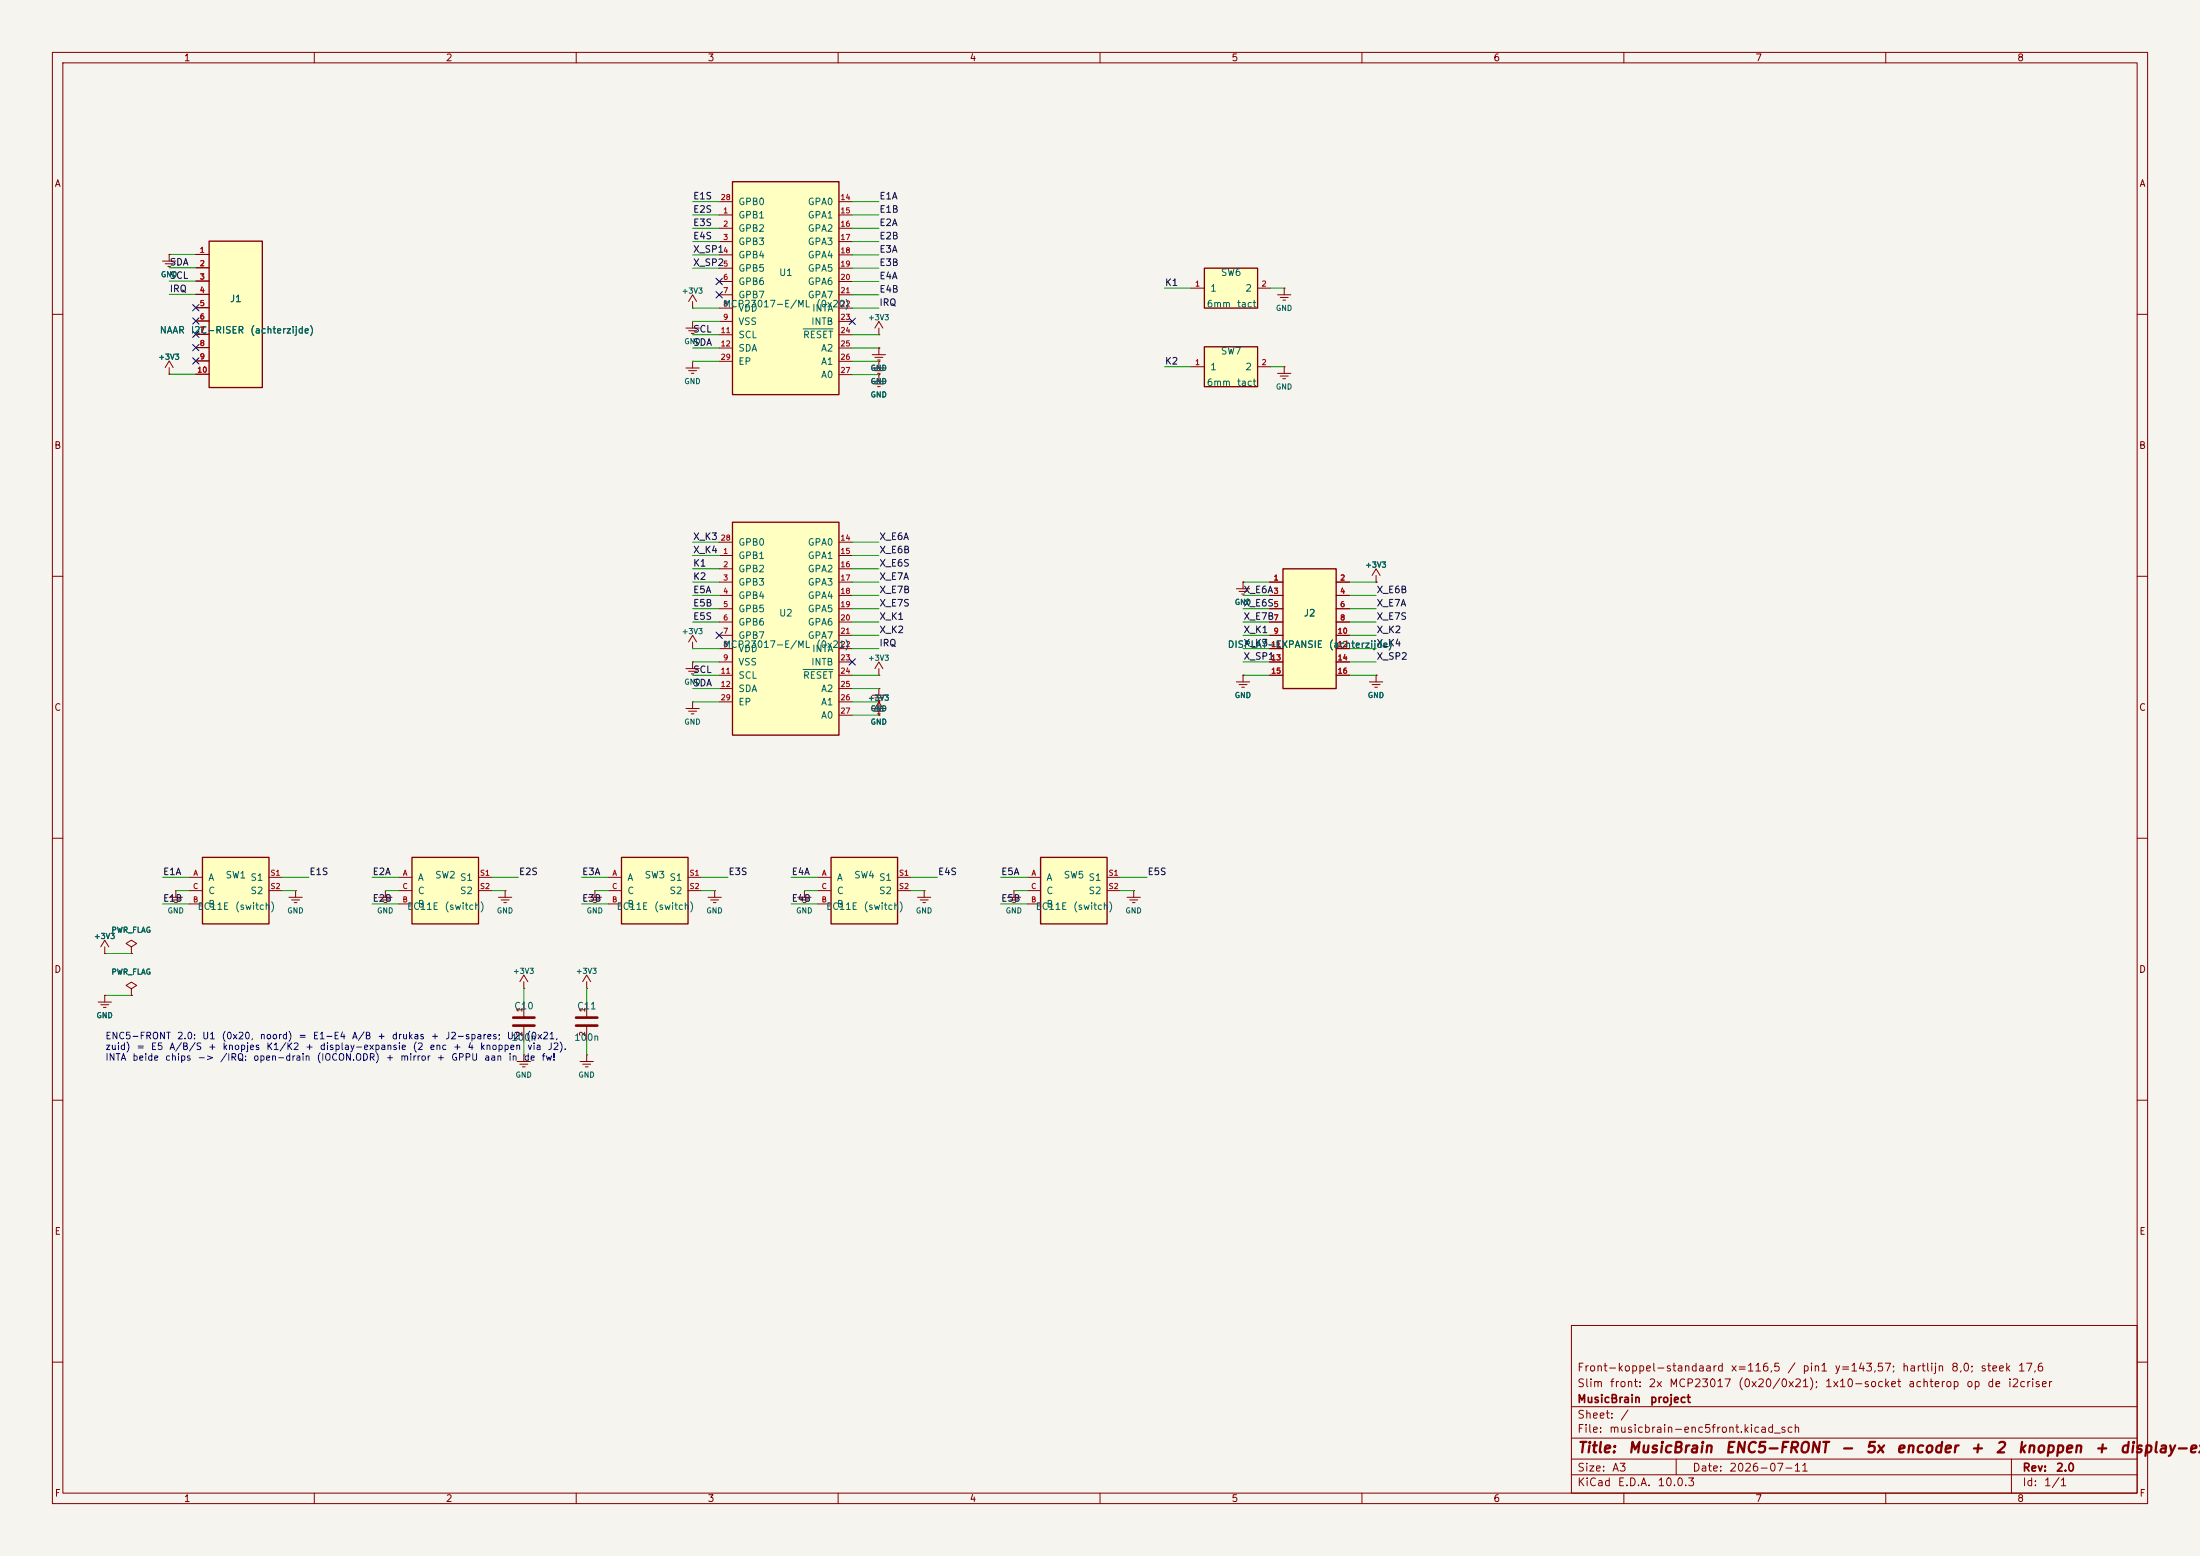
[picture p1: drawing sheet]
<svg xmlns="http://www.w3.org/2000/svg" width="420mm" height="297mm" viewBox="0 0 420 297" stroke-linecap="round" stroke-linejoin="round" font-family="sans-serif">
<path d="M0 0h420v297h-420z" fill="#f5f4ef" stroke="#f5f4ef" stroke-width=".19"/>
<g fill="none" stroke="#840000" stroke-width=".19">
<path d="M10 10h400v277h-400zM12 12h396v273h-396zM60 10v2M110 10v2M160 10v2M210 10v2M260 10v2M310 10v2M360 10v2M10 60h2M408 60h2M10 110h2"/>
<path d="M408 110h2M10 160h2M408 160h2M10 210h2M408 210h2M300 253h108v32h-108zM10 260h2M300 278.5h108M300 274.5h108M300 268.5h108M320 278.5v3M384 278.5v6.5"/>
<path d="M408 260h2M60 285v2M110 285v2M160 285v2M210 285v2M260 285v2M300 281.5h108M310 285v2M360 285v2"/>
</g>
<path d="M229.9 66.2h10.2v7.6h-10.2z" fill="#ffffc2"/>
<path d="M229.9 66.2h10.2v7.6h-10.2z" fill="none" stroke="#840000" stroke-width=".25"/>
<path d="M227.4 70h2.5M240.1 70h2.5M55.2 171.3h2.5M55.7 171.8h1.5M56.2 172.3h.5M56.4 170h.1M56.4 170v1.3M19.2 180.7l.8-1.2 .8 1.2M20 182h.1M20 180.7v1.3" fill="none" stroke="#840000" stroke-width=".19"/>
<path d="M38.6 163.6h12.7v12.7h-12.7z" fill="#ffffc2"/>
<path d="M38.6 163.6h12.7v12.7h-12.7z" fill="none" stroke="#840000" stroke-width=".25"/>
<g fill="none" stroke="#840000" stroke-width=".19">
<path d="M31 49.8h2.6M31.5 50.3h1.6M32 50.9h.6M32.3 48.6h.1M32.3 48.6v1.2M167 62.6l.8-1.2 .7 1.2M167.8 63.9h.1M167.8 62.6v1.3M236 112.4h2.6M236.5 112.9h1.6M237 113.4h.6M237.3 111.1h.1"/>
<path d="M237.3 111.1v1.3M32.3 171.3h2.5M32.8 171.8h1.5M33.3 172.3h.5M33.6 170h.1M33.6 170v1.3M36.1 167.5h2.5M36.1 172.5h2.5M36.1 170h2.5M51.3 167.5h2.6M51.3 170h2.6M192.3 171.3h2.5"/>
<path d="M192.8 171.8h1.5M193.3 172.3h.5M193.6 170h.1M193.6 170v1.3M215.2 171.3h2.5M215.7 171.8h1.5M216.2 172.3h.5M216.4 170h.1M216.4 170v1.3"/>
</g>
<path d="M39.9 46h10.2v28h-10.2z" fill="#ffffc2"/>
<path d="M39.9 46h10.2v28h-10.2z" fill="none" stroke="#840000" stroke-width=".25"/>
<path d="M37.4 48.6h2.5M37.4 51.1h2.5M37.4 53.7h2.5M37.4 56.2h2.5M37.4 58.7h2.5M37.4 61.3h2.5M37.4 63.8h2.5M37.4 66.4h2.5M37.4 68.9h2.5M37.4 71.4h2.5" fill="none" stroke="#840000" stroke-width=".19"/>
<path d="M244.9 108.6h10.2v22.8h-10.2z" fill="#ffffc2"/>
<path d="M244.9 108.6h10.2v22.8h-10.2z" fill="none" stroke="#840000" stroke-width=".25"/>
<g fill="none" stroke="#840000" stroke-width=".19">
<path d="M131.5 57.5l.7-1.2 .8 1.2M132.2 58.8h.1M132.2 57.5v1.3M130.9 62.6h2.6M130.9 70.2h2.6M131.5 63.1h1.5M131.5 70.7h1.5M132 63.6h.5M132 71.3h.5M132.2 61.4h.1M132.2 69h.1M132.2 61.4v1.2"/>
<path d="M132.2 69v1.2M242.4 111.1h2.5M242.4 113.6h2.5M242.4 116.2h2.5M242.4 118.7h2.5M255.1 111.1h2.5M255.1 113.6h2.5M255.1 116.2h2.5M255.1 118.7h2.5M261.9 109.8l.8-1.2 .8 1.2M262.7 111.1h.1M262.7 109.8v1.3"/>
<path d="M131.5 122.5l.7-1.2 .8 1.2M132.2 123.8h.1M132.2 122.5v1.3M242.4 121.3h2.5M242.4 123.8h2.5M242.4 126.3h2.5M242.4 128.9h2.5M255.1 121.3h2.5M255.1 123.8h2.5M255.1 126.3h2.5M255.1 128.9h2.5M112.3 171.3h2.5"/>
<path d="M112.8 171.8h1.5M113.3 172.3h.5M113.6 170h.1M113.6 170v1.3M175.2 171.3h2.5M175.7 171.8h1.5M176.2 172.3h.5M176.4 170h.1M176.4 170v1.3M99.2 187.4l.8-1.3 .8 1.3M100 188.6h.1M100 187.4v1.2"/>
<path d="M100 191.2v3M100 195.8v3"/>
</g>
<path d="M98 194.2h4M98 195.8h4" fill="none" stroke="#840000" stroke-width=".51"/>
<path d="M198.7 163.6h12.7v12.7h-12.7z" fill="#ffffc2"/>
<path d="M198.7 163.6h12.7v12.7h-12.7z" fill="none" stroke="#840000" stroke-width=".25"/>
<path d="M196.1 167.5h2.6M196.1 172.5h2.6M196.1 170h2.6M211.4 167.5h2.5M211.4 170h2.5" fill="none" stroke="#840000" stroke-width=".19"/>
<path d="M229.9 51.2h10.2v7.6h-10.2z" fill="#ffffc2"/>
<path d="M229.9 51.2h10.2v7.6h-10.2z" fill="none" stroke="#840000" stroke-width=".25"/>
<g fill="none" stroke="#840000" stroke-width=".19">
<path d="M227.4 55h2.5M240.1 55h2.5M243.9 56.3h2.5M244.4 56.8h1.5M244.9 57.3h.5M245.2 55h.1M245.2 55v1.3M31.5 70.2l.8-1.3 .8 1.3M32.3 71.4h.1M32.3 70.2v1.2M243.9 71.3h2.5M244.4 71.8h1.5"/>
<path d="M244.9 72.3h.5M245.2 70h.1M245.2 70v1.3M130.9 127.6h2.6M131.5 128.1h1.5M132 128.6h.5M132.2 126.3h.1M132.2 126.3v1.3M261.4 130.2h2.6M261.9 130.7h1.6M262.4 131.2h.6M262.7 128.9h.1"/>
<path d="M262.7 128.9v1.3M72.3 171.3h2.5M72.8 171.8h1.5M73.3 172.3h.5M73.6 170h.1M73.6 170v1.3M95.2 171.3h2.5M95.7 171.8h1.5M96.2 172.3h.5M96.4 170h.1M96.4 170v1.3M152.3 171.3h2.5"/>
<path d="M152.8 171.8h1.5M153.3 172.3h.5M153.6 170h.1M153.6 170v1.3M25.1 188.7l1-.6-1-.6-1 .6 1 .6v1.3M25.1 190h.1"/>
</g>
<path d="M78.7 163.6h12.7v12.7h-12.7z" fill="#ffffc2"/>
<path d="M78.7 163.6h12.7v12.7h-12.7z" fill="none" stroke="#840000" stroke-width=".25"/>
<g fill="none" stroke="#840000" stroke-width=".19">
<path d="M166.5 67.7h2.5M166.5 70.2h2.5M167 68.2h1.5M167 70.7h1.5M167.5 68.7h.5M167.5 71.3h.5M167.8 66.4h.1M167.8 69h.1M167.8 66.4v1.3M167.8 69v1.2M76.1 167.5h2.5M76.1 172.5h2.5"/>
<path d="M76.1 170h2.5M91.3 167.5h2.6M91.3 170h2.6"/>
</g>
<path d="M158.6 163.6h12.7v12.7h-12.7z" fill="#ffffc2"/>
<path d="M158.6 163.6h12.7v12.7h-12.7z" fill="none" stroke="#840000" stroke-width=".25"/>
<g fill="none" stroke="#840000" stroke-width=".19">
<path d="M166.5 72.8h2.5M167 73.3h1.5M167.5 73.8h.5M167.8 71.5h.1M167.8 71.5v1.3M130.9 135.2h2.6M131.5 135.7h1.5M132 136.3h.5M132.2 134h.1M132.2 134v1.2M156.1 167.5h2.5M156.1 172.5h2.5"/>
<path d="M156.1 170h2.5M171.4 167.5h2.5M171.4 170h2.5M111.2 187.4l.8-1.3 .8 1.3M112 188.6h.1M112 187.4v1.2M110.7 202.6h2.6M111.2 203.1h1.6M111.7 203.6h.6M112 201.3h.1M112 201.3v1.3"/>
</g>
<path d="M139.8 34.7h20.4v40.6h-20.4z" fill="#ffffc2"/>
<path d="M139.8 34.7h20.4v40.6h-20.4z" fill="none" stroke="#840000" stroke-width=".25"/>
<g fill="none" stroke="#840000" stroke-width=".19">
<path d="M137.3 38.5h2.5M160.2 38.5h2.5M137.3 41h2.5M137.3 43.6h2.5M137.3 46.1h2.5M137.3 48.7h2.5M137.3 51.2h2.5M137.3 53.7h2.5M137.3 56.3h2.5M137.3 58.8h2.5M160.2 41h2.5M160.2 43.6h2.5"/>
<path d="M160.2 46.1h2.5M160.2 48.7h2.5M160.2 51.2h2.5M160.2 53.7h2.5M160.2 56.3h2.5M160.2 58.8h2.5M137.3 61.4h2.5M137.3 63.9h2.5M137.3 66.4h2.5M137.3 69h2.5M160.2 61.4h2.5M160.2 63.9h2.5"/>
<path d="M160.2 66.4h2.5M160.2 69h2.5M160.2 71.5h2.5M166.5 135.2h2.5M167 135.7h1.5M167.5 136.3h.5M167.8 134h.1M167.8 134v1.2M112 191.2v3M112 195.8v3"/>
</g>
<path d="M153.3 62.8h5.7" fill="none" stroke="#006464" stroke-width=".19"/>
<path d="M110 194.2h4M110 195.8h4" fill="none" stroke="#840000" stroke-width=".51"/>
<path d="M139.8 99.7h20.4v40.6h-20.4z" fill="#ffffc2"/>
<path d="M139.8 99.7h20.4v40.6h-20.4z" fill="none" stroke="#840000" stroke-width=".25"/>
<g fill="none" stroke="#840000" stroke-width=".19">
<path d="M137.3 106h2.5M137.3 108.6h2.5M137.3 111.1h2.5M137.3 113.6h2.5M137.3 116.2h2.5M137.3 118.7h2.5M137.3 103.5h2.5M160.2 106h2.5M160.2 108.6h2.5M160.2 111.1h2.5M160.2 113.6h2.5M160.2 116.2h2.5"/>
<path d="M160.2 118.7h2.5M160.2 103.5h2.5M137.3 121.3h2.5M137.3 123.8h2.5M137.3 126.3h2.5M137.3 128.9h2.5M137.3 131.4h2.5M137.3 134h2.5M160.2 121.3h2.5M160.2 123.8h2.5M160.2 126.3h2.5M160.2 128.9h2.5"/>
<path d="M160.2 131.4h2.5M160.2 134h2.5M160.2 136.5h2.5M166.5 132.7h2.5M167 135.2l.8-1.2 .7 1.2M167 127.6l.8-1.3 .7 1.3M167 133.2h1.5M167.5 133.7h.5M167.8 136.5h.1M167.8 128.9h.1M167.8 131.4h.1M167.8 127.6v1.3"/>
<path d="M167.8 131.4v1.3M167.8 135.2v1.3"/>
</g>
<path d="M153.3 127.8h5.7" fill="none" stroke="#006464" stroke-width=".19"/>
<path d="M118.7 163.6h12.7v12.7h-12.7z" fill="#ffffc2"/>
<path d="M118.7 163.6h12.7v12.7h-12.7z" fill="none" stroke="#840000" stroke-width=".25"/>
<g fill="none" stroke="#840000" stroke-width=".19">
<path d="M32.3 48.6h.1M37.4 48.6h2.5M37.4 51.1h2.5M37.4 53.7h2.5M37.4 56.2h2.5M37.4 58.7h2.5M32.3 71.4h.1M37.4 61.3h2.5M37.4 63.8h2.5M37.4 66.4h2.5M37.4 68.9h2.5M37.4 71.4h2.5"/>
<path d="M167.8 66.4h.1M167.8 69h.1M167.8 71.5h.1M237.3 111.1h.1M242.4 111.1h2.5M242.4 113.6h2.5M242.4 116.2h2.5M242.4 118.7h2.5M255.1 111.1h2.5M255.1 113.6h2.5M255.1 116.2h2.5M255.1 118.7h2.5"/>
<path d="M262.7 111.1h.1M167.8 134h.1M167.8 136.5h.1M167.8 131.4h.1M236 130.2h2.6M236.5 130.7h1.6M237 131.2h.6M237.3 128.9h.1M237.3 128.9v1.3M242.4 121.3h2.5M242.4 123.8h2.5M242.4 126.3h2.5"/>
<path d="M242.4 128.9h2.5M255.1 121.3h2.5M255.1 123.8h2.5M255.1 126.3h2.5M255.1 128.9h2.5M262.7 128.9h.1M116.1 167.5h2.5M116.1 172.5h2.5M116.1 170h2.5M131.3 167.5h2.6M131.3 170h2.6M135.2 171.3h2.5"/>
<path d="M135.7 171.8h1.5M136.2 172.3h.5M136.4 170h.1M136.4 170v1.3M18.7 191.3h2.6M19.2 191.8h1.6M19.7 192.3h.6M20 190h.1M20 182h.1M20 190v1.3M25.1 180.7l1-.6-1-.6-1 .6 1 .6v1.3M25.1 182h.1"/>
<path d="M25.1 190h.1M98.7 202.6h2.6M99.2 203.1h1.6M99.7 203.6h.6M100 201.3h.1M100 201.3v1.3"/>
</g>
<g fill="none" stroke="#009600" stroke-width=".19">
<path d="M132.2 38.5h5.1M162.7 38.5h5.1M32.3 53.7h5.1M32.3 56.2h5.1M32.3 48.6h5.1M32.3 51.1h5.1M132.2 58.8h5.1M132.2 41h5.1M132.2 43.6h5.1M132.2 46.1h5.1M132.2 48.7h5.1M132.2 51.2h5.1"/>
<path d="M162.7 56.3h5.1M162.7 58.8h5.1M162.7 41h5.1M162.7 43.6h5.1M162.7 46.1h5.1M162.7 48.7h5.1M162.7 51.2h5.1M162.7 53.7h5.1M222.3 55h5.1M242.6 55h2.6M32.3 71.4h5.1M132.2 63.9h5.1"/>
<path d="M132.2 66.4h5.1M132.2 69h5.1M132.2 61.4h5.1M162.7 63.9h5.1M162.7 66.4h5.1M162.7 71.5h5.1M162.7 69h5.1M222.3 70h5.1M242.6 70h2.6M132.2 113.6h5.1M132.2 103.5h5.1M132.2 108.6h5.1"/>
<path d="M132.2 111.1h5.1M132.2 116.2h5.1M132.2 118.7h5.1M132.2 106h5.1M162.7 113.6h5.1M162.7 103.5h5.1M162.7 108.6h5.1M162.7 111.1h5.1M162.7 116.2h5.1M162.7 118.7h5.1M162.7 106h5.1M237.3 113.6h5.1"/>
<path d="M237.3 111.1h5.1M237.3 116.2h5.1M237.3 118.7h5.1M257.6 113.6h5.1M257.6 111.1h5.1M257.6 116.2h5.1M257.6 118.7h5.1M132.2 123.8h5.1M132.2 126.3h5.1M132.2 128.9h5.1M132.2 134h5.1M132.2 131.4h5.1"/>
<path d="M162.7 121.3h5.1M162.7 123.8h5.1M162.7 128.9h5.1M162.7 134h5.1M162.7 136.5h5.1M162.7 131.4h5.1M237.3 121.3h5.1M237.3 123.8h5.1M237.3 126.3h5.1M237.3 128.9h5.1M257.6 121.3h5.1M257.6 123.8h5.1"/>
<path d="M257.6 126.3h5.1M257.6 128.9h5.1M31 172.5h5.1M31 167.5h5.1M33.6 170h2.5M53.9 167.5h5.1M53.9 170h2.5M71 172.5h5.1M71 167.5h5.1M73.6 170h2.5M93.9 167.5h5.1M93.9 170h2.5"/>
<path d="M111 172.5h5.1M111 167.5h5.1M113.6 170h2.5M133.9 167.5h5.1M133.9 170h2.5M151 172.5h5.1M151 167.5h5.1M153.6 170h2.5M173.9 167.5h5.1M173.9 170h2.5M191 172.5h5.1M191 167.5h5.1"/>
<path d="M193.6 170h2.5M213.9 167.5h5.1M213.9 170h2.5M20 190h5.1M20 182h5.1M100 188.6v2.6M100 198.8v2.5M112 188.6v2.6M112 198.8v2.5"/>
</g>
<g fill="none" stroke="#000084" stroke-width=".19">
<path d="M36.8 58.1l1.2 1.2M38 58.1l-1.2 1.2M136.7 53.1l1.2 1.2M136.7 55.7l1.2 1.2M137.9 53.1l-1.2 1.2M137.9 55.7l-1.2 1.2M36.8 60.7l1.2 1.2M36.8 63.2l1.2 1.2M36.8 65.7l1.2 1.3M36.8 68.3l1.2 1.2M38 60.7l-1.2 1.2M38 63.2l-1.2 1.2"/>
<path d="M38 65.7l-1.2 1.3M38 68.3l-1.2 1.2M162.1 60.7l1.2 1.3M163.3 60.7l-1.2 1.3M136.7 120.7l1.2 1.2M137.9 120.7l-1.2 1.2M162.1 125.7l1.2 1.3M163.3 125.7l-1.2 1.3"/>
</g>
<g font-size="2" fill="#840000">
<text x="301" y="277.8">Title:</text>
<text x="310.7" y="277.8">MusicBrain</text>
<text x="329.2" y="277.8">ENC5-FRONT</text>
<text x="351.2" y="277.8">-</text>
<text x="356" y="277.8">5x</text>
<text x="361.9" y="277.8">encoder</text>
<text x="376" y="277.8">+</text>
<text x="380.8" y="277.8">2</text>
<text x="385" y="277.8">knoppen</text>
<text x="399.7" y="277.8">+</text>
<text x="404.5" y="277.8">display-exp</text>
</g>
<g font-size="1.5" fill="#840000">
<text x="301" y="262.1">Front-koppel-standaard</text>
<text x="330.3" y="262.1">x=116,5</text>
<text x="341.1" y="262.1">/</text>
<text x="344" y="262.1">pin1</text>
<text x="350.1" y="262.1">y=143,57;</text>
<text x="363" y="262.1">hartlijn</text>
<text x="372.4" y="262.1">8,0;</text>
<text x="377.9" y="262.1">steek</text>
<text x="385.1" y="262.1">17,6</text>
<text x="301" y="268.1">MusicBrain</text>
<text x="301" y="265.1">Slim</text>
<text x="307.2" y="265.1">front:</text>
<text x="314.6" y="265.1">2x</text>
<text x="314.9" y="268.1">project</text>
<text x="318.5" y="265.1">MCP23017</text>
<text x="331.7" y="265.1">(0x20/0x21);</text>
<text x="348.3" y="265.1">1x10-socket</text>
<text x="364.1" y="265.1">achterop</text>
<text x="375.2" y="265.1">op</text>
<text x="379.2" y="265.1">de</text>
<text x="383.2" y="265.1">i2criser</text>
<text x="301" y="273.8">File:</text>
<text x="301" y="271.1">Sheet:</text>
<text x="307.1" y="273.8">musicbrain-enc5front.kicad_sch</text>
<text x="309.2" y="271.1">/</text>
<text x="301" y="281.2">Size:</text>
<text x="307.6" y="281.2">A3</text>
<text x="323" y="281.2">Date:</text>
<text x="330" y="281.2">2026-07-11</text>
<text x="386" y="281.2">Rev:</text>
<text x="392.4" y="281.2">2.0</text>
<text x="301" y="284">KiCad</text>
<text x="308.7" y="284">E.D.A.</text>
<text x="316.3" y="284">10.0.3</text>
<text x="386" y="284">Id:</text>
<text x="390.1" y="284">1/1</text>
</g>
<g font-size="1.3" fill="#840000">
<text x="35" y="12">1</text>
<text x="85" y="12">2</text>
<text x="135" y="12">3</text>
<text x="185" y="12">4</text>
<text x="235" y="12">5</text>
<text x="285" y="12">6</text>
<text x="335" y="12">7</text>
<text x="385" y="12">8</text>
<text x="10.3" y="36">A</text>
<text x="408.3" y="36">A</text>
<text x="10.3" y="86">B</text>
<text x="408.2" y="86">B</text>
<text x="10.3" y="136">C</text>
<text x="408.2" y="136">C</text>
<text x="10.3" y="186">D</text>
<text x="408.2" y="186">D</text>
<text x="10.3" y="236">E</text>
<text x="408.3" y="236">E</text>
<text x="10.3" y="286">F</text>
<text x="35" y="287">1</text>
<text x="85" y="287">2</text>
<text x="135" y="287">3</text>
<text x="185" y="287">4</text>
<text x="235" y="287">5</text>
<text x="285" y="287">6</text>
<text x="335" y="287">7</text>
<text x="385" y="287">8</text>
<text x="408.3" y="286">F</text>
</g>
<g font-size="1.3" fill="#0f0f0f">
<text x="132.2" y="40.9">E2S</text>
<text x="132.2" y="38.4">E1S</text>
<text x="167.8" y="38.4">E1A</text>
<text x="167.8" y="40.9">E1B</text>
<text x="132.2" y="43.4">E3S</text>
<text x="132.2" y="46">E4S</text>
<text x="167.8" y="43.4">E2A</text>
<text x="167.8" y="46">E2B</text>
<text x="32.3" y="53.5">SCL</text>
<text x="32.3" y="51">SDA</text>
<text x="132.2" y="51.1">X_SP2</text>
<text x="132.2" y="48.5">X_SP1</text>
<text x="167.8" y="48.5">E3A</text>
<text x="167.8" y="51.1">E3B</text>
<text x="167.8" y="53.6">E4A</text>
<text x="32.3" y="56.1">IRQ</text>
<text x="167.8" y="56.1">E4B</text>
<text x="167.8" y="58.7">IRQ</text>
<text x="222.3" y="54.9">K1</text>
<text x="132.2" y="63.8">SCL</text>
<text x="132.2" y="66.3">SDA</text>
<text x="222.3" y="69.9">K2</text>
<text x="132.2" y="103.4">X_K3</text>
<text x="132.2" y="105.9">X_K4</text>
<text x="167.8" y="105.9">X_E6B</text>
<text x="167.8" y="103.4">X_E6A</text>
<text x="132.2" y="108.4">K1</text>
<text x="132.2" y="111">K2</text>
<text x="132.2" y="113.5">E5A</text>
<text x="167.8" y="108.4">X_E6S</text>
<text x="167.8" y="111">X_E7A</text>
<text x="167.8" y="113.5">X_E7B</text>
<text x="237.3" y="113.5">X_E6A</text>
<text x="262.7" y="113.5">X_E6B</text>
<text x="132.2" y="118.6">E5S</text>
<text x="132.2" y="116.1">E5B</text>
<text x="167.8" y="116.1">X_E7S</text>
<text x="167.8" y="118.6">X_K1</text>
<text x="237.3" y="118.6">X_E7B</text>
<text x="237.3" y="116.1">X_E6S</text>
<text x="262.7" y="118.6">X_E7S</text>
<text x="262.7" y="116.1">X_E7A</text>
<text x="167.8" y="121.1">X_K2</text>
<text x="167.8" y="123.7">IRQ</text>
<text x="237.3" y="123.7">X_K3</text>
<text x="237.3" y="121.1">X_K1</text>
<text x="262.7" y="121.1">X_K2</text>
<text x="262.7" y="123.7">X_K4</text>
<text x="132.2" y="128.8">SCL</text>
<text x="132.2" y="131.3">SDA</text>
<text x="237.3" y="126.2">X_SP1</text>
<text x="262.7" y="126.2">X_SP2</text>
<text x="31" y="167.3">E1A</text>
<text x="59" y="167.3">E1S</text>
<text x="71" y="167.3">E2A</text>
<text x="99" y="167.3">E2S</text>
<text x="111" y="167.3">E3A</text>
<text x="139" y="167.3">E3S</text>
<text x="151" y="167.3">E4A</text>
<text x="179" y="167.3">E4S</text>
<text x="191" y="167.3">E5A</text>
<text x="219" y="167.3">E5S</text>
<text x="31" y="172.4">E1B</text>
<text x="71" y="172.4">E2B</text>
<text x="111" y="172.4">E3B</text>
<text x="151" y="172.4">E4B</text>
<text x="191" y="172.4">E5B</text>
</g>
<g font-size="1.3" fill="#006464">
<text x="140.9" y="39.5">GPB0</text>
<text x="154.1" y="39.5">GPA0</text>
<text x="140.9" y="42">GPB1</text>
<text x="140.9" y="44.5">GPB2</text>
<text x="140.9" y="47.1">GPB3</text>
<text x="154.1" y="42">GPA1</text>
<text x="154.1" y="44.5">GPA2</text>
<text x="154.1" y="47.1">GPA3</text>
<text x="140.9" y="49.6">GPB4</text>
<text x="140.9" y="52.2">GPB5</text>
<text x="148.6" y="53">U1</text>
<text x="154.1" y="49.6">GPA4</text>
<text x="154.1" y="52.2">GPA5</text>
<text x="233" y="53">SW6</text>
<text x="43.8" y="58">J1</text>
<text x="138" y="59">MCP23017-E/ML</text>
<text x="140.9" y="54.7">GPB6</text>
<text x="140.9" y="57.2">GPB7</text>
<text x="140.9" y="59.8">VDD</text>
<text x="154.1" y="54.7">GPA6</text>
<text x="154.1" y="57.2">GPA7</text>
<text x="154.9" y="59.8">INTA</text>
<text x="155.7" y="59">(0x20)</text>
<text x="230.3" y="59">6mm</text>
<text x="230.9" y="56">1</text>
<text x="236" y="59">tact</text>
<text x="237.7" y="56">2</text>
<text x="30.4" y="64">NAAR</text>
<text x="36.3" y="64">I2C-RISER</text>
<text x="47.7" y="64">(achterzijde)</text>
<text x="140.9" y="62.3">VSS</text>
<text x="140.9" y="64.9">SCL</text>
<text x="153.2" y="64.9">RESET</text>
<text x="154.8" y="62.3">INTB</text>
<text x="140.9" y="67.4">SDA</text>
<text x="140.9" y="69.9">EP</text>
<text x="156.6" y="67.4">A2</text>
<text x="156.6" y="69.9">A1</text>
<text x="230.9" y="71">1</text>
<text x="233" y="68">SW7</text>
<text x="237.7" y="71">2</text>
<text x="156.6" y="72.5">A0</text>
<text x="230.3" y="74">6mm</text>
<text x="236" y="74">tact</text>
<text x="140.9" y="107">GPB1</text>
<text x="140.9" y="104.5">GPB0</text>
<text x="154.1" y="104.5">GPA0</text>
<text x="154.1" y="107">GPA1</text>
<text x="140.9" y="109.5">GPB2</text>
<text x="140.9" y="112.1">GPB3</text>
<text x="154.1" y="109.5">GPA2</text>
<text x="154.1" y="112.1">GPA3</text>
<text x="140.9" y="114.6">GPB4</text>
<text x="140.9" y="117.2">GPB5</text>
<text x="140.9" y="119.7">GPB6</text>
<text x="148.6" y="118">U2</text>
<text x="154.1" y="114.6">GPA4</text>
<text x="154.1" y="117.2">GPA5</text>
<text x="154.1" y="119.7">GPA6</text>
<text x="248.8" y="118">J2</text>
<text x="138" y="124">MCP23017-E/ML</text>
<text x="140.9" y="122.2">GPB7</text>
<text x="140.9" y="124.8">VDD</text>
<text x="154.1" y="122.2">GPA7</text>
<text x="154.9" y="124.8">INTA</text>
<text x="155.7" y="124">(0x21)</text>
<text x="234.3" y="124">DISPLAY-EXPANSIE</text>
<text x="253.6" y="124">(achterzijde)</text>
<text x="140.9" y="127.3">VSS</text>
<text x="140.9" y="129.9">SCL</text>
<text x="153.2" y="129.9">RESET</text>
<text x="154.8" y="127.3">INTB</text>
<text x="140.9" y="132.4">SDA</text>
<text x="140.9" y="134.9">EP</text>
<text x="156.6" y="132.4">A2</text>
<text x="156.6" y="134.9">A1</text>
<text x="156.6" y="137.5">A0</text>
<text x="43" y="168">SW1</text>
<text x="83" y="168">SW2</text>
<text x="123" y="168">SW3</text>
<text x="163" y="168">SW4</text>
<text x="203" y="168">SW5</text>
<text x="37.6" y="174">EC11E</text>
<text x="39.7" y="168.4">A</text>
<text x="39.7" y="173.5">B</text>
<text x="39.7" y="171">C</text>
<text x="44.8" y="174">(switch)</text>
<text x="47.7" y="168.4">S1</text>
<text x="47.7" y="171">S2</text>
<text x="77.6" y="174">EC11E</text>
<text x="79.7" y="168.4">A</text>
<text x="79.7" y="173.5">B</text>
<text x="79.7" y="171">C</text>
<text x="84.8" y="174">(switch)</text>
<text x="87.7" y="168.4">S1</text>
<text x="87.7" y="171">S2</text>
<text x="117.6" y="174">EC11E</text>
<text x="119.7" y="168.4">A</text>
<text x="119.7" y="173.5">B</text>
<text x="119.7" y="171">C</text>
<text x="124.8" y="174">(switch)</text>
<text x="127.7" y="168.4">S1</text>
<text x="127.7" y="171">S2</text>
<text x="157.6" y="174">EC11E</text>
<text x="159.7" y="168.4">A</text>
<text x="159.7" y="173.5">B</text>
<text x="159.7" y="171">C</text>
<text x="164.8" y="174">(switch)</text>
<text x="167.7" y="168.4">S1</text>
<text x="167.7" y="171">S2</text>
<text x="197.6" y="174">EC11E</text>
<text x="199.7" y="168.4">A</text>
<text x="199.7" y="173.5">B</text>
<text x="199.7" y="171">C</text>
<text x="204.8" y="174">(switch)</text>
<text x="207.7" y="168.4">S1</text>
<text x="207.7" y="171">S2</text>
<text x="98.1" y="193">C10</text>
<text x="110.1" y="193">C11</text>
<text x="97.5" y="199">100n</text>
<text x="109.5" y="199">100n</text>
</g>
<g font-size="1.3" fill="#0000c2">
<text x="20" y="198.7">ENC5-FRONT</text>
<text x="20" y="200.7">zuid)</text>
<text x="20" y="202.8">INTA</text>
<text x="25.2" y="202.8">beide</text>
<text x="25.9" y="200.7">=</text>
<text x="28.7" y="200.7">E5</text>
<text x="31.4" y="202.8">chips</text>
<text x="32.2" y="200.7">A/B/S</text>
<text x="33.7" y="198.7">2.0:</text>
<text x="37.6" y="202.8">-&gt;</text>
<text x="38.5" y="198.7">U1</text>
<text x="39.6" y="200.7">+</text>
<text x="41.9" y="202.8">/IRQ:</text>
<text x="42.2" y="198.7">(0x20,</text>
<text x="42.4" y="200.7">knopjes</text>
<text x="48.2" y="202.8">open-drain</text>
<text x="49.5" y="198.7">noord)</text>
<text x="50.7" y="200.7">K1/K2</text>
<text x="56.9" y="198.7">=</text>
<text x="58.2" y="200.7">+</text>
<text x="59.6" y="198.7">E1-E4</text>
<text x="60.3" y="202.8">(IOCON.ODR)</text>
<text x="60.9" y="200.7">display-expansie</text>
<text x="67.1" y="198.7">A/B</text>
<text x="71.9" y="198.7">+</text>
<text x="73.6" y="202.8">+</text>
<text x="74.7" y="198.7">drukas</text>
<text x="76.3" y="202.8">mirror</text>
<text x="78.7" y="200.7">(2</text>
<text x="81.9" y="200.7">enc</text>
<text x="82.1" y="198.7">+</text>
<text x="83.3" y="202.8">+</text>
<text x="84.9" y="198.7">J2-spares;</text>
<text x="86" y="202.8">GPPU</text>
<text x="86.4" y="200.7">+</text>
<text x="89.1" y="200.7">4</text>
<text x="91.5" y="200.7">knoppen</text>
<text x="92.3" y="202.8">aan</text>
<text x="96.6" y="198.7">U2</text>
<text x="96.9" y="202.8">in</text>
<text x="99.9" y="202.8">de</text>
<text x="100.4" y="198.7">(0x21,</text>
<text x="100.6" y="200.7">via</text>
<text x="103.3" y="202.8">fw!</text>
<text x="104.4" y="200.7">J2).</text>
</g>
<g font-size="1" fill="#a90000">
<text x="137.5" y="38.4">28</text>
<text x="138" y="41">1</text>
<text x="160.3" y="38.4">14</text>
<text x="160.3" y="41">15</text>
<text x="138" y="43.5">2</text>
<text x="138" y="46">3</text>
<text x="160.3" y="43.5">16</text>
<text x="160.3" y="46">17</text>
<text x="38" y="48.5">1</text>
<text x="38" y="51">2</text>
<text x="38" y="53.6">3</text>
<text x="138" y="48.6">4</text>
<text x="138" y="51.1">5</text>
<text x="138" y="53.7">6</text>
<text x="160.3" y="48.6">18</text>
<text x="160.3" y="51.1">19</text>
<text x="160.3" y="53.7">20</text>
<text x="38" y="56.1">4</text>
<text x="38" y="58.7">5</text>
<text x="138" y="56.2">7</text>
<text x="138" y="58.7">8</text>
<text x="160.3" y="56.2">21</text>
<text x="160.3" y="58.7">22</text>
<text x="228" y="54.9">1</text>
<text x="240.7" y="54.9">2</text>
<text x="38" y="61.2">6</text>
<text x="38" y="63.7">7</text>
<text x="137.5" y="63.8">11</text>
<text x="138" y="61.3">9</text>
<text x="160.3" y="61.3">23</text>
<text x="160.3" y="63.8">24</text>
<text x="37.6" y="71.4">10</text>
<text x="38" y="66.3">8</text>
<text x="38" y="68.8">9</text>
<text x="137.5" y="66.4">12</text>
<text x="137.5" y="68.9">29</text>
<text x="160.3" y="66.4">25</text>
<text x="160.3" y="68.9">26</text>
<text x="160.3" y="71.4">27</text>
<text x="228" y="69.9">1</text>
<text x="240.7" y="69.9">2</text>
<text x="137.5" y="103.4">28</text>
<text x="138" y="106">1</text>
<text x="160.3" y="103.4">14</text>
<text x="160.3" y="106">15</text>
<text x="138" y="108.5">2</text>
<text x="138" y="111">3</text>
<text x="138" y="113.6">4</text>
<text x="160.3" y="108.5">16</text>
<text x="160.3" y="111">17</text>
<text x="160.3" y="113.6">18</text>
<text x="243" y="111">1</text>
<text x="243" y="113.6">3</text>
<text x="255.7" y="111">2</text>
<text x="255.7" y="113.6">4</text>
<text x="138" y="116.1">5</text>
<text x="138" y="118.7">6</text>
<text x="160.3" y="116.1">19</text>
<text x="160.3" y="118.7">20</text>
<text x="243" y="116.1">5</text>
<text x="243" y="118.7">7</text>
<text x="255.7" y="116.1">6</text>
<text x="255.7" y="118.7">8</text>
<text x="138" y="121.2">7</text>
<text x="138" y="123.7">8</text>
<text x="160.3" y="121.2">21</text>
<text x="160.3" y="123.7">22</text>
<text x="242.6" y="123.7">11</text>
<text x="243" y="121.2">9</text>
<text x="255.3" y="121.2">10</text>
<text x="255.3" y="123.7">12</text>
<text x="137.5" y="128.8">11</text>
<text x="137.5" y="131.4">12</text>
<text x="138" y="126.3">9</text>
<text x="160.3" y="126.3">23</text>
<text x="160.3" y="128.8">24</text>
<text x="160.3" y="131.4">25</text>
<text x="242.6" y="126.3">13</text>
<text x="242.6" y="128.8">15</text>
<text x="255.3" y="126.3">14</text>
<text x="255.3" y="128.8">16</text>
<text x="137.5" y="133.9">29</text>
<text x="160.3" y="133.9">26</text>
<text x="160.3" y="136.4">27</text>
<text x="36.8" y="167.4">A</text>
<text x="51.5" y="167.4">S1</text>
<text x="76.8" y="167.4">A</text>
<text x="91.5" y="167.4">S1</text>
<text x="116.8" y="167.4">A</text>
<text x="131.5" y="167.4">S1</text>
<text x="156.8" y="167.4">A</text>
<text x="171.5" y="167.4">S1</text>
<text x="196.8" y="167.4">A</text>
<text x="211.5" y="167.4">S1</text>
<text x="36.8" y="172.5">B</text>
<text x="36.8" y="169.9">C</text>
<text x="51.5" y="169.9">S2</text>
<text x="76.8" y="172.5">B</text>
<text x="76.8" y="169.9">C</text>
<text x="91.5" y="169.9">S2</text>
<text x="116.8" y="172.5">B</text>
<text x="116.8" y="169.9">C</text>
<text x="131.5" y="169.9">S2</text>
<text x="156.8" y="172.5">B</text>
<text x="156.8" y="169.9">C</text>
<text x="171.5" y="169.9">S2</text>
<text x="196.8" y="172.5">B</text>
<text x="196.8" y="169.9">C</text>
<text x="211.5" y="169.9">S2</text>
<text x="99.9" y="197.9" transform="rotate(-90 99.9 197.9)">2</text>
<text x="99.9" y="193.3" transform="rotate(-90 99.9 193.3)">1</text>
<text x="111.9" y="197.9" transform="rotate(-90 111.9 197.9)">2</text>
<text x="111.9" y="193.3" transform="rotate(-90 111.9 193.3)">1</text>
</g>
<g font-size="1" fill="#006464">
<text x="30.6" y="53.2">GND</text>
<text x="130.1" y="56.3">+3V3</text>
<text x="243.5" y="59.6">GND</text>
<text x="130.5" y="65.9">GND</text>
<text x="165.6" y="61.4">+3V3</text>
<text x="30.1" y="68.9">+3V3</text>
<text x="166.1" y="71">GND</text>
<text x="130.5" y="73.6">GND</text>
<text x="166.1" y="73.6">GND</text>
<text x="166.1" y="76.1">GND</text>
<text x="243.5" y="74.6">GND</text>
<text x="260.5" y="108.6">+3V3</text>
<text x="235.6" y="115.7">GND</text>
<text x="130.1" y="121.3">+3V3</text>
<text x="130.5" y="130.9">GND</text>
<text x="165.6" y="126.4">+3V3</text>
<text x="165.6" y="134">+3V3</text>
<text x="166.1" y="136">GND</text>
<text x="235.6" y="133.5">GND</text>
<text x="261" y="133.5">GND</text>
<text x="130.5" y="138.6">GND</text>
<text x="166.1" y="138.6">GND</text>
<text x="17.8" y="179.5">+3V3</text>
<text x="21.2" y="178.3">PWR_FLAG</text>
<text x="31.9" y="174.6">GND</text>
<text x="54.8" y="174.6">GND</text>
<text x="71.9" y="174.6">GND</text>
<text x="94.8" y="174.6">GND</text>
<text x="111.9" y="174.6">GND</text>
<text x="134.8" y="174.6">GND</text>
<text x="151.9" y="174.6">GND</text>
<text x="174.8" y="174.6">GND</text>
<text x="191.9" y="174.6">GND</text>
<text x="214.8" y="174.6">GND</text>
<text x="21.2" y="186.3">PWR_FLAG</text>
<text x="97.8" y="186.1">+3V3</text>
<text x="109.8" y="186.1">+3V3</text>
<text x="18.3" y="194.6">GND</text>
<text x="98.3" y="205.9">GND</text>
<text x="110.3" y="205.9">GND</text>
</g>
</svg>
